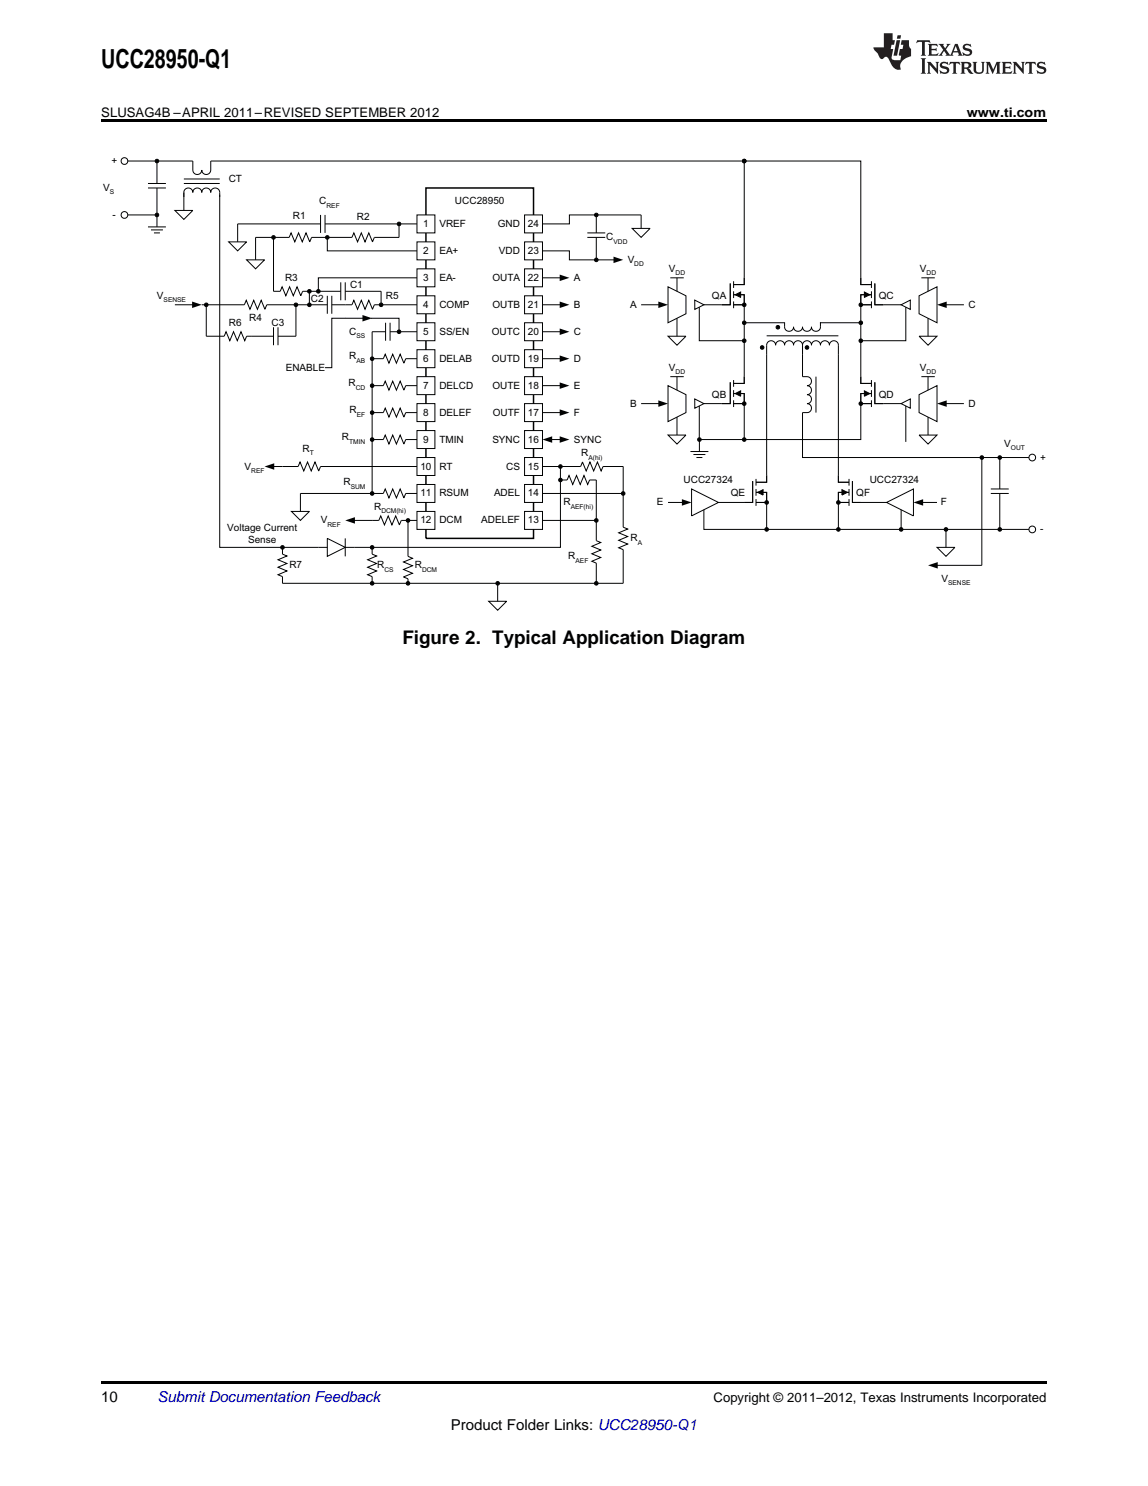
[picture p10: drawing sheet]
<svg xmlns="http://www.w3.org/2000/svg" width="216mm" height="279mm" viewBox="0 0 216 279" stroke-linecap="round" stroke-linejoin="round" font-family="sans-serif">
<path d="M80.1 35.3h20.2v65.9h-20.2z" fill="none" stroke="#010202" stroke-width=".28"/>
<path d="M78.4 40.4h3.4v3.4h-3.4z" fill-rule="evenodd" fill="#fff"/>
<path d="M78.4 40.4h3.4v3.4h-3.4z" fill="none" stroke="#010202" stroke-width=".19"/>
<path d="M78.4 45.5h3.4v3.4h-3.4z" fill-rule="evenodd" fill="#fff"/>
<path d="M78.4 45.5h3.4v3.4h-3.4z" fill="none" stroke="#010202" stroke-width=".19"/>
<path d="M78.4 50.5h3.4v3.4h-3.4z" fill-rule="evenodd" fill="#fff"/>
<path d="M78.4 50.5h3.4v3.4h-3.4z" fill="none" stroke="#010202" stroke-width=".19"/>
<path d="M78.4 55.6h3.4v3.4h-3.4z" fill-rule="evenodd" fill="#fff"/>
<path d="M78.4 55.6h3.4v3.4h-3.4z" fill="none" stroke="#010202" stroke-width=".19"/>
<path d="M78.4 60.7h3.4v3.4h-3.4z" fill-rule="evenodd" fill="#fff"/>
<path d="M78.4 60.7h3.4v3.4h-3.4z" fill="none" stroke="#010202" stroke-width=".19"/>
<path d="M78.4 65.8h3.4v3.3h-3.4z" fill-rule="evenodd" fill="#fff"/>
<path d="M78.4 65.8h3.4v3.3h-3.4z" fill="none" stroke="#010202" stroke-width=".19"/>
<path d="M78.4 70.8h3.4v3.4h-3.4z" fill-rule="evenodd" fill="#fff"/>
<path d="M78.4 70.8h3.4v3.4h-3.4z" fill="none" stroke="#010202" stroke-width=".19"/>
<path d="M78.4 75.9h3.4v3.4h-3.4z" fill-rule="evenodd" fill="#fff"/>
<path d="M78.4 75.9h3.4v3.4h-3.4z" fill="none" stroke="#010202" stroke-width=".19"/>
<path d="M78.4 81h3.4v3.3h-3.4z" fill-rule="evenodd" fill="#fff"/>
<path d="M78.4 81h3.4v3.3h-3.4z" fill="none" stroke="#010202" stroke-width=".19"/>
<path d="M78.4 86h3.4v3.4h-3.4z" fill-rule="evenodd" fill="#fff"/>
<path d="M78.4 86h3.4v3.4h-3.4z" fill="none" stroke="#010202" stroke-width=".19"/>
<path d="M78.4 91.1h3.4v3.4h-3.4z" fill-rule="evenodd" fill="#fff"/>
<path d="M78.4 91.1h3.4v3.4h-3.4z" fill="none" stroke="#010202" stroke-width=".19"/>
<path d="M78.4 96.2h3.4v3.3h-3.4z" fill-rule="evenodd" fill="#fff"/>
<path d="M70 67.4h2.1l.3-.8 .7 1.7 .8-1.7 .7 1.7 .7-1.7 .7 1.7 .3-.9h2.1M70 72.5h2.1l.3-.8 .7 1.7 .8-1.7 .7 1.7 .7-1.7 .7 1.7 .3-.9h2.1M78.4 96.2h3.4v3.3h-3.4z" fill="none" stroke="#010202" stroke-width=".19"/>
<path d="M98.7 40.4h3.3v3.4h-3.3z" fill-rule="evenodd" fill="#fff"/>
<path d="M98.7 40.4h3.3v3.4h-3.3z" fill="none" stroke="#010202" stroke-width=".19"/>
<path d="M98.7 45.5h3.3v3.4h-3.3z" fill-rule="evenodd" fill="#fff"/>
<path d="M98.7 45.5h3.3v3.4h-3.3z" fill="none" stroke="#010202" stroke-width=".19"/>
<path d="M98.7 50.5h3.3v3.4h-3.3z" fill-rule="evenodd" fill="#fff"/>
<path d="M98.7 50.5h3.3v3.4h-3.3z" fill="none" stroke="#010202" stroke-width=".19"/>
<path d="M98.7 55.6h3.3v3.4h-3.3z" fill-rule="evenodd" fill="#fff"/>
<path d="M98.7 55.6h3.3v3.4h-3.3z" fill="none" stroke="#010202" stroke-width=".19"/>
<path d="M98.7 60.7h3.3v3.4h-3.3z" fill-rule="evenodd" fill="#fff"/>
<path d="M98.7 60.7h3.3v3.4h-3.3z" fill="none" stroke="#010202" stroke-width=".19"/>
<path d="M98.7 65.8h3.3v3.3h-3.3z" fill-rule="evenodd" fill="#fff"/>
<path d="M98.7 65.8h3.3v3.3h-3.3z" fill="none" stroke="#010202" stroke-width=".19"/>
<path d="M98.7 70.8h3.3v3.4h-3.3z" fill-rule="evenodd" fill="#fff"/>
<path d="M98.7 70.8h3.3v3.4h-3.3z" fill="none" stroke="#010202" stroke-width=".19"/>
<path d="M98.7 75.9h3.3v3.4h-3.3z" fill-rule="evenodd" fill="#fff"/>
<path d="M98.7 75.9h3.3v3.4h-3.3z" fill="none" stroke="#010202" stroke-width=".19"/>
<path d="M98.7 81h3.3v3.3h-3.3z" fill-rule="evenodd" fill="#fff"/>
<path d="M98.7 81h3.3v3.3h-3.3z" fill="none" stroke="#010202" stroke-width=".19"/>
<path d="M98.7 86h3.3v3.4h-3.3z" fill-rule="evenodd" fill="#fff"/>
<path d="M98.7 86h3.3v3.4h-3.3z" fill="none" stroke="#010202" stroke-width=".19"/>
<path d="M98.7 91.1h3.3v3.4h-3.3z" fill-rule="evenodd" fill="#fff"/>
<path d="M98.7 91.1h3.3v3.4h-3.3z" fill="none" stroke="#010202" stroke-width=".19"/>
<path d="M98.7 96.2h3.3v3.3h-3.3z" fill-rule="evenodd" fill="#fff"/>
<path d="M70 77.6h2.1l.3-.9 .7 1.7 .8-1.7 .7 1.7 .7-1.7 .7 1.7 .3-.8h2.1M53.1 87.7h3l.3-.8 .7 1.7 .7-1.7 .7 1.7 .7-1.7 .7 1.7 .4-.9h18.1M70 82.6h2.1l.3-.8 .7 1.7 .8-1.7 .7 1.7 .7-1.7 .7 1.7 .3-.9h2.1M70 92.8h2.1l.3-.9 .7 1.7 .8-1.7 .7 1.7 .7-1.7 .7 1.7 .3-.8h2.1M70 97.8h1.2l.4-.8 .7 1.7 .7-1.7 .7 1.7 .7-1.7 .7 1.7 .4-.9h1.2M98.7 96.2h3.3v3.3h-3.3z" fill="none" stroke="#010202" stroke-width=".19"/>
<circle cx="76.7" cy="97.8" r=".34" fill="#010202"/>
<g fill="none" stroke="#010202" stroke-width=".19">
<path d="M66.6 97.8h3.4M76.7 97.8h1.7"/>
<circle cx="76.7" cy="97.8" r=".34"/>
</g>
<path d="M64.9 97.8l1.8-.6v1.3z" fill="#010202"/>
<path d="M76.7 97.8v6.8l.9 .4-1.7 .7 1.7 .7-1.7 .7 1.7 .7-1.7 .7 .8 .3v.9" fill="none" stroke="#010202" stroke-width=".19"/>
<circle cx="76.7" cy="109.7" r=".34" fill="#010202"/>
<circle cx="76.7" cy="109.7" r=".34" fill="none" stroke="#010202" stroke-width=".19"/>
<circle cx="70" cy="102.9" r=".34" fill="#010202"/>
<g fill="none" stroke="#010202" stroke-width=".19">
<path d="M59.9 102.9h6.7"/>
<circle cx="70" cy="102.9" r=".34"/>
</g>
<path d="M61.6 101.2l3.3 1.7-3.3 1.7z" fill="#fff"/>
<path d="M61.6 101.2l3.3 1.7-3.3 1.7zM64.9 101.2v3.4" fill="none" stroke="#010202" stroke-width=".19"/>
<circle cx="53.1" cy="102.9" r=".34" fill="#010202"/>
<g fill="none" stroke="#010202" stroke-width=".19">
<path d="M53.1 102.9v1.3l.9 .3-1.7 .7 1.7 .7-1.7 .8 1.7 .7-1.7 .7 .8 .3v1.3M70 102.9v1.3l.8 .3-1.7 .7 1.7 .7-1.7 .8 1.7 .7-1.7 .7 .9 .3v1.3"/>
<circle cx="53.1" cy="102.9" r=".34"/>
</g>
<circle cx="70" cy="109.7" r=".34" fill="#010202"/>
<g fill="none" stroke="#010202" stroke-width=".19">
<path d="M53.1 109.7h23.6"/>
<circle cx="70" cy="109.7" r=".34"/>
</g>
<circle cx="70" cy="67.4" r=".34" fill="#010202"/>
<circle cx="70" cy="67.4" r=".34" fill="none" stroke="#010202" stroke-width=".19"/>
<circle cx="70" cy="72.5" r=".34" fill="#010202"/>
<circle cx="70" cy="72.5" r=".34" fill="none" stroke="#010202" stroke-width=".19"/>
<circle cx="70" cy="77.6" r=".34" fill="#010202"/>
<circle cx="70" cy="77.6" r=".34" fill="none" stroke="#010202" stroke-width=".19"/>
<circle cx="70" cy="82.6" r=".34" fill="#010202"/>
<circle cx="70" cy="82.6" r=".34" fill="none" stroke="#010202" stroke-width=".19"/>
<circle cx="70" cy="92.8" r=".34" fill="#010202"/>
<g fill="none" stroke="#010202" stroke-width=".19">
<path d="M70 67.4v25.4"/>
<circle cx="70" cy="92.8" r=".34"/>
</g>
<circle cx="105.4" cy="87.7" r=".34" fill="#010202"/>
<circle cx="105.4" cy="87.7" r=".34" fill="none" stroke="#010202" stroke-width=".19"/>
<circle cx="105.4" cy="90.2" r=".34" fill="#010202"/>
<g fill="none" stroke="#010202" stroke-width=".19">
<path d="M105.4 90.2v12.7h-35.4M105.4 90.2h1.3l.3-.8 .7 1.7 .7-1.7 .7 1.7 .7-1.7 .7 1.7 .4-.9h1.2M117.2 87.7h-3.8l-.3 .9-.7-1.7-.8 1.7-.6-1.7-.8 1.7-.7-1.7-.3 .8h-3.8v2.5"/>
<circle cx="105.4" cy="90.2" r=".34"/>
</g>
<circle cx="117.2" cy="92.8" r=".34" fill="#010202"/>
<circle cx="117.2" cy="92.8" r=".34" fill="none" stroke="#010202" stroke-width=".19"/>
<circle cx="112.1" cy="97.8" r=".34" fill="#010202"/>
<g fill="none" stroke="#010202" stroke-width=".19">
<path d="M102 77.6h3.4M102 92.8h15.2M102 97.8h10.1M102 87.7h3.4M112.1 90.2v11.5l.9 .3-1.7 .7 1.7 .7-1.7 .7 1.7 .7-1.7 .7 .8 .4v3.8M117.2 87.7v11.4l.8 .4-1.6 .7 1.6 .7-1.6 .7 1.6 .7-1.6 .7 .8 .3v6.4"/>
<circle cx="112.1" cy="97.8" r=".34"/>
</g>
<path d="M105.3 77l1.8 .6-1.8 .6z" fill="#010202"/>
<path d="M102 72.5h3.4" fill="none" stroke="#010202" stroke-width=".19"/>
<path d="M105.3 71.9l1.8 .6-1.8 .6z" fill="#010202"/>
<path d="M102 67.4h3.4" fill="none" stroke="#010202" stroke-width=".19"/>
<path d="M105.3 66.8l1.8 .6-1.8 .6z" fill="#010202"/>
<path d="M102 62.4h3.4" fill="none" stroke="#010202" stroke-width=".19"/>
<path d="M105.3 61.8l1.8 .6-1.8 .6z" fill="#010202"/>
<path d="M102 57.3h3.4" fill="none" stroke="#010202" stroke-width=".19"/>
<path d="M105.3 56.7l1.8 .6-1.8 .6z" fill="#010202"/>
<path d="M102 52.2h3.4" fill="none" stroke="#010202" stroke-width=".19"/>
<path d="M105.3 51.6l1.8 .6-1.8 .6z" fill="#010202"/>
<path d="M110.5 44.6h3.3M110.5 43.8h3.3M112.1 40.4v3.4M112.1 44.6v4.3" fill="none" stroke="#010202" stroke-width=".19"/>
<circle cx="112.1" cy="40.4" r=".34" fill="#010202"/>
<circle cx="112.1" cy="40.4" r=".34" fill="none" stroke="#010202" stroke-width=".19"/>
<circle cx="112.1" cy="48.9" r=".34" fill="#010202"/>
<g fill="none" stroke="#010202" stroke-width=".19">
<path d="M102 47.2h5.1v1.7h8.4M112.1 40.4h-5v1.7h-5.1"/>
<circle cx="112.1" cy="48.9" r=".34"/>
</g>
<path d="M115.4 48.3l1.8 .6-1.8 .6z" fill="#010202"/>
<path d="M118.9 42.9h3.4l-1.7 1.7z" fill="#fff"/>
<path d="M112.1 40.4h8.5v2.5M118.9 42.9h3.4l-1.7 1.7zM103.7 82.6h1.7" fill="none" stroke="#010202" stroke-width=".19"/>
<g fill="#010202">
<path d="M102 82.6l1.8-.6v1.3z"/>
<path d="M105.3 82l1.8 .6-1.8 .7z"/>
</g>
<path d="M54.8 96.2h3.4l-1.7 1.6z" fill="#fff"/>
<path d="M54.8 96.2h3.4l-1.7 1.6zM70 92.8h-13.5v3.4" fill="none" stroke="#010202" stroke-width=".19"/>
<circle cx="75" cy="62.4" r=".34" fill="#010202"/>
<g fill="none" stroke="#010202" stroke-width=".19">
<path d="M70 62.4h2.5M72.5 60.7v3.4M73.4 60.7v3.4M73.4 62.4h1.6"/>
<circle cx="75" cy="62.4" r=".34"/>
</g>
<circle cx="71.7" cy="57.3" r=".34" fill="#010202"/>
<g fill="none" stroke="#010202" stroke-width=".19">
<path d="M64.9 59.8h3.4"/>
<circle cx="71.7" cy="57.3" r=".34"/>
</g>
<path d="M68.2 59.2l1.8 .6-1.8 .6z" fill="#010202"/>
<path d="M58.2 57.3h3.4M61.6 55.6v3.4M62.4 57.3h3.8l.3-.8 .7 1.6 .8-1.6 .6 1.6 .8-1.6 .7 1.6 .3-.8h8M62.4 55.6v3.4M69.8 59.8h5.2v2.6h3.4M70 62.4v5" fill="none" stroke="#010202" stroke-width=".19"/>
<circle cx="58.2" cy="57.3" r=".34" fill="#010202"/>
<circle cx="58.2" cy="57.3" r=".34" fill="none" stroke="#010202" stroke-width=".19"/>
<circle cx="58.2" cy="54.8" r=".34" fill="#010202"/>
<circle cx="58.2" cy="54.8" r=".34" fill="none" stroke="#010202" stroke-width=".19"/>
<circle cx="59.9" cy="54.8" r=".34" fill="#010202"/>
<g fill="none" stroke="#010202" stroke-width=".19">
<path d="M51.4 54.8h1.3l.4-.9 .7 1.7 .7-1.7 .7 1.7 .7-1.7 .7 1.7 .3-.8h7.2M58.2 54.8v2.5h-8l-.4 .8-.7-1.6-.7 1.6-.7-1.6-.7 1.6-.7-1.6-.3 .8h-8.1M64.1 53.1v3.4M64.9 53.1v3.4M64.9 54.8h6.8v2.5M78.4 52.2h-18.5v2.6"/>
<circle cx="59.9" cy="54.8" r=".34"/>
</g>
<circle cx="75" cy="42.1" r=".34" fill="#010202"/>
<g fill="none" stroke="#010202" stroke-width=".19">
<path d="M44.7 42.1h15.6M60.3 40.4v3.4M61.1 42.1h14l-.1 .1h.1l-.1 .1 .1 .1h-.1v2.2h-4.6l-.3 .9-.7-1.7-.8 1.7-.6-1.7-.8 1.7-.7-1.7-.3 .8h-4.6M61.1 40.4v3.4"/>
<circle cx="75" cy="42.1" r=".34"/>
</g>
<circle cx="61.6" cy="44.6" r=".34" fill="#010202"/>
<g fill="none" stroke="#010202" stroke-width=".19">
<path d="M51.4 44.6h3l.3-.8 .7 1.7 .7-1.7 .7 1.7 .8-1.7 .7 1.7 .3-.9h3v2.6h16.8"/>
<circle cx="61.6" cy="44.6" r=".34"/>
</g>
<circle cx="51.4" cy="44.6" r=".34" fill="#010202"/>
<g fill="none" stroke="#010202" stroke-width=".19">
<path d="M51.4 44.6v10.2M75 42.1h3.4"/>
<circle cx="51.4" cy="44.6" r=".34"/>
</g>
<path d="M43 45.5h3.4l-1.7 1.7z" fill="#fff"/>
<path d="M32.9 57.3h3.4M43 45.5h3.4l-1.7 1.7zM44.7 42.1v3.4M48.1 44.6h3.3" fill="none" stroke="#010202" stroke-width=".19"/>
<g fill="#010202">
<path d="M36.1 56.7l1.8 .6-1.8 .6z"/>
<circle cx="93.6" cy="109.7" r=".34"/>
</g>
<circle cx="93.6" cy="109.7" r=".34" fill="none" stroke="#010202" stroke-width=".19"/>
<circle cx="112.1" cy="109.7" r=".34" fill="#010202"/>
<g fill="none" stroke="#010202" stroke-width=".19">
<path d="M76.7 109.7h40.5"/>
<circle cx="112.1" cy="109.7" r=".34"/>
</g>
<path d="M91.9 113.1h3.4l-1.7 1.6z" fill="#fff"/>
<path d="M34.6 37a1.67 1.67 0 0 1 .1-1.3 .85 .85 0 0 1 1-.3 .85 .85 0 0 1 .6 .8 .84 .84 0 0 1 .8-.9 .84 .84 0 0 1 .8 .9 .84 .84 0 0 1 .9-.9 .84 .84 0 0 1 .8 .9 .84 .84 0 0 1 .9-.9 .84 .84 0 0 1 .8 .9v.8M34.6 33.7h6.7M34.6 34.5h6.7M36.3 30.3v1.7a.84 .84 0 0 0 .8 .8 .84 .84 0 0 0 .8-.8 .84 .84 0 0 0 .9 .8 .84 .84 0 0 0 .8-.8v-1.7M91.9 113.1h3.4l-1.7 1.6zM93.6 109.7v3.4" fill="none" stroke="#010202" stroke-width=".19"/>
<circle cx="29.5" cy="30.3" r=".34" fill="#010202"/>
<g fill="none" stroke="#010202" stroke-width=".19">
<path d="M27.8 35.3h3.4M27.8 34.5h3.4M29.5 30.3v4.2M29.5 35.3v7.4M27.8 42.7h3.4M28.4 43.2h2.2M29 43.8h1.1"/>
<circle cx="29.5" cy="30.3" r=".34"/>
</g>
<circle cx="29.5" cy="40.4" r=".34" fill="#010202"/>
<circle cx="29.5" cy="40.4" r=".34" fill="none" stroke="#010202" stroke-width=".19"/>
<circle cx="23.4" cy="40.4" r=".63" fill="#fff"/>
<g fill="none" stroke="#010202" stroke-width=".19">
<path d="M24 40.4h5.5"/>
<circle cx="23.4" cy="40.4" r=".63"/>
</g>
<circle cx="23.4" cy="30.3" r=".63" fill="#fff"/>
<g fill="none" stroke="#010202" stroke-width=".19">
<path d="M24 30.3h12.3"/>
<circle cx="23.4" cy="30.3" r=".63"/>
</g>
<path d="M32.9 39.6h3.4l-1.7 1.7z" fill="#fff"/>
<path d="M32.9 39.6h3.4l-1.7 1.7zM34.6 36.2v3.4M41.3 36.6v66.3h11.8" fill="none" stroke="#010202" stroke-width=".19"/>
<circle cx="140" cy="30.3" r=".34" fill="#010202"/>
<g fill="none" stroke="#010202" stroke-width=".19">
<path d="M39.6 30.3h100.4v21.9"/>
<circle cx="140" cy="30.3" r=".34"/>
</g>
<circle cx="140" cy="30.3" r=".34" fill="#010202"/>
<circle cx="140" cy="30.3" r=".34" fill="none" stroke="#010202" stroke-width=".19"/>
<path d="M125.6 53.9l3.4 1.7v3.4l-3.4 1.7z" fill-rule="evenodd" fill="#fff"/>
<path d="M125.6 53.9l3.4 1.7v3.4l-3.4 1.7z" fill="none" stroke="#010202" stroke-width=".19"/>
<path d="M130.7 56.4l1.7 .9-1.7 .9z" fill="#fff"/>
<path d="M120.6 57.3h3.4M130.7 56.4l1.7 .9-1.7 .9z" fill="none" stroke="#010202" stroke-width=".19"/>
<path d="M123.8 56.7l1.8 .6-1.8 .6z" fill="#010202"/>
<path d="M126.1 52.2h2.5M127.3 52.2v2.6" fill="none" stroke="#010202" stroke-width=".19"/>
<path d="M125.6 63.2h3.4l-1.7 1.7z" fill="#fff"/>
<path d="M127.3 59.8v3.4M125.6 63.2h3.4l-1.7 1.7z" fill="none" stroke="#010202" stroke-width=".19"/>
<path d="M138.3 55.4l1-.5v1z" fill="#010202"/>
<path d="M137.3 53.3v4h-1.5M138 55.4h2v1.9h-2M138 52.9v1.2M138 54.8v1.2M138 56.7v1.2M138.3 55.4l1-.5v1zM140 52.2v1.3h-2" fill="none" stroke="#010202" stroke-width=".19"/>
<circle cx="140" cy="57.3" r=".34" fill="#010202"/>
<circle cx="140" cy="57.3" r=".34" fill="none" stroke="#010202" stroke-width=".19"/>
<circle cx="140" cy="60.7" r=".34" fill="#010202"/>
<circle cx="140" cy="60.7" r=".34" fill="none" stroke="#010202" stroke-width=".19"/>
<circle cx="140" cy="64.1" r=".34" fill="#010202"/>
<g fill="none" stroke="#010202" stroke-width=".19">
<path d="M132.4 57.3h3.4M140 57.3v6.8h-8.5v-6.4"/>
<circle cx="140" cy="64.1" r=".34"/>
</g>
<path d="M125.6 72.5l3.4 1.7v3.4l-3.4 1.7z" fill-rule="evenodd" fill="#fff"/>
<path d="M125.6 72.5l3.4 1.7v3.4l-3.4 1.7z" fill="none" stroke="#010202" stroke-width=".19"/>
<path d="M130.7 75l1.7 .9-1.7 .9z" fill="#fff"/>
<path d="M120.6 75.9h3.4M130.7 75l1.7 .9-1.7 .9z" fill="none" stroke="#010202" stroke-width=".19"/>
<path d="M123.8 75.3l1.8 .6-1.8 .6z" fill="#010202"/>
<path d="M126.1 70.8h2.5M127.3 70.8v2.6" fill="none" stroke="#010202" stroke-width=".19"/>
<path d="M125.6 81.8h3.4l-1.7 1.7z" fill="#fff"/>
<path d="M127.3 78.4v3.4M125.6 81.8h3.4l-1.7 1.7z" fill="none" stroke="#010202" stroke-width=".19"/>
<path d="M138.3 74l1-.5v1z" fill="#010202"/>
<path d="M137.3 71.9v4h-1.5M138 74h2v1.9h-2M138 71.5v1.2M138 73.4v1.2M138 75.3v1.2M138.3 74l1-.5v1zM140 70.8v1.3h-2" fill="none" stroke="#010202" stroke-width=".19"/>
<circle cx="140" cy="75.9" r=".34" fill="#010202"/>
<circle cx="140" cy="75.9" r=".34" fill="none" stroke="#010202" stroke-width=".19"/>
<circle cx="140" cy="82.6" r=".34" fill="#010202"/>
<g fill="none" stroke="#010202" stroke-width=".19">
<path d="M132.4 75.9h3.4M140 75.9v6.7h-8.5v-6.3"/>
<circle cx="140" cy="82.6" r=".34"/>
</g>
<circle cx="131.5" cy="82.6" r=".34" fill="#010202"/>
<g fill="none" stroke="#010202" stroke-width=".19">
<path d="M140 64.1v6.7M129.8 84.9h3.4M130.4 85.5h2.3M131 86h1.1M131.5 82.6v2.3"/>
<circle cx="131.5" cy="82.6" r=".34"/>
</g>
<path d="M172.8 55.6l3.4-1.7v6.8l-3.4-1.7z" fill-rule="evenodd" fill="#fff"/>
<path d="M172.8 55.6l3.4-1.7v6.8l-3.4-1.7z" fill="none" stroke="#010202" stroke-width=".19"/>
<path d="M169.5 57.3l1.7-.9v1.8z" fill="#fff"/>
<path d="M169.5 57.3l1.7-.9v1.8zM177.9 57.3h3.4" fill="none" stroke="#010202" stroke-width=".19"/>
<path d="M176.2 57.3l1.8-.6v1.2z" fill="#010202"/>
<path d="M173.3 52.2h2.5M174.5 52.2v2.6" fill="none" stroke="#010202" stroke-width=".19"/>
<path d="M172.8 63.2h3.4l-1.7 1.7z" fill="#fff"/>
<path d="M174.5 59.8v3.4M172.8 63.2h3.4l-1.7 1.7z" fill="none" stroke="#010202" stroke-width=".19"/>
<path d="M162.6 54.9l1 .5-1 .5z" fill="#010202"/>
<path d="M161.9 52.2v1.3h2M162.6 54.9l1 .5-1 .5zM163.9 55.4h-2v1.9h2M163.9 52.9v1.2M163.9 54.8v1.2M163.9 56.7v1.2M164.5 53.3v4h1.6" fill="none" stroke="#010202" stroke-width=".19"/>
<circle cx="161.9" cy="57.3" r=".34" fill="#010202"/>
<circle cx="161.9" cy="57.3" r=".34" fill="none" stroke="#010202" stroke-width=".19"/>
<circle cx="161.9" cy="60.7" r=".34" fill="#010202"/>
<circle cx="161.9" cy="60.7" r=".34" fill="none" stroke="#010202" stroke-width=".19"/>
<circle cx="161.9" cy="64.1" r=".34" fill="#010202"/>
<g fill="none" stroke="#010202" stroke-width=".19">
<path d="M161.9 57.3v6.8h8.5v-6.4"/>
<circle cx="161.9" cy="64.1" r=".34"/>
</g>
<path d="M172.8 74.2l3.4-1.7v6.8l-3.4-1.7z" fill-rule="evenodd" fill="#fff"/>
<path d="M172.8 74.2l3.4-1.7v6.8l-3.4-1.7z" fill="none" stroke="#010202" stroke-width=".19"/>
<path d="M169.5 75.9l1.7-.9v1.8z" fill="#fff"/>
<path d="M169.5 75.9l1.7-.9v1.8zM177.9 75.9h3.4" fill="none" stroke="#010202" stroke-width=".19"/>
<path d="M176.2 75.9l1.8-.6v1.2z" fill="#010202"/>
<path d="M173.3 70.8h2.5M174.5 70.8v2.6" fill="none" stroke="#010202" stroke-width=".19"/>
<path d="M172.8 81.8h3.4l-1.7 1.7z" fill="#fff"/>
<path d="M174.5 78.4v3.4M172.8 81.8h3.4l-1.7 1.7z" fill="none" stroke="#010202" stroke-width=".19"/>
<path d="M162.6 73.5l1 .5-1 .5z" fill="#010202"/>
<path d="M161.9 70.8v1.3h2M162.6 73.5l1 .5-1 .5zM163.9 74h-2v1.9h2M163.9 71.5v1.2M163.9 73.4v1.2M163.9 75.3v1.2M164.5 71.9v4h1.6" fill="none" stroke="#010202" stroke-width=".19"/>
<circle cx="161.9" cy="75.9" r=".34" fill="#010202"/>
<g fill="none" stroke="#010202" stroke-width=".19">
<path d="M166.1 57.3h3.4M144.2 63.1h13.5M147.6 60.6a1.68 1.68 0 0 0 .1 1.4 .85 .85 0 0 0 1 .2 .85 .85 0 0 0 .5-.8 .84 .84 0 0 0 .9 .9 .84 .84 0 0 0 .8-.9 .84 .84 0 0 0 .9 .9 .84 .84 0 0 0 .8-.9 .84 .84 0 0 0 .9 .9 .84 .84 0 0 0 .8-.9v-.8M150.9 64.9a.84 .84 0 0 0-.8-.8 .84 .84 0 0 0-.9 .8 .84 .84 0 0 0-.8-.8 .84 .84 0 0 0-.8 .8 .84 .84 0 0 0-.9-.8 .84 .84 0 0 0-.8 .8 .84 .84 0 0 0-.9-.8 .84 .84 0 0 0-.8 .8v1.7M150.9 64.9a.84 .84 0 0 1 .9-.8 .84 .84 0 0 1 .8 .8 .84 .84 0 0 1 .9-.8 .84 .84 0 0 1 .8 .8 .84 .84 0 0 1 .8-.8 .84 .84 0 0 1 .9 .8 .84 .84 0 0 1 .8-.8 .84 .84 0 0 1 .9 .8v1.7M150.9 70.8a1.71 1.71 0 0 1 1.4 .2 .85 .85 0 0 1 .3 .9 .85 .85 0 0 1-.8 .6 .84 .84 0 0 1 .8 .9 .84 .84 0 0 1-.8 .8 .84 .84 0 0 1 .8 .8 .84 .84 0 0 1-.8 .9 .84 .84 0 0 1 .8 .8 .84 .84 0 0 1-.8 .9h-.9M150.9 64.9v1.7M153.5 70.8v6.8M161.9 75.9v6.7h-21.9M161.9 64.1v6.7M166.1 75.9h3.4M170.4 76.3v6.8"/>
<circle cx="161.9" cy="75.9" r=".34"/>
</g>
<circle cx="146.3" cy="61.5" r=".34" fill="#010202"/>
<circle cx="146.3" cy="61.5" r=".34" fill="none" stroke="#010202" stroke-width=".19"/>
<circle cx="143.3" cy="65.3" r=".34" fill="#010202"/>
<circle cx="143.3" cy="65.3" r=".34" fill="none" stroke="#010202" stroke-width=".19"/>
<circle cx="151.8" cy="65.3" r=".34" fill="#010202"/>
<g fill="none" stroke="#010202" stroke-width=".19">
<path d="M140 30.3h21.9v21.9M140 60.7h7.6M150.9 66.6v4.2M154.3 60.6l7.6 .1M130.1 91.9l5 2.6-5 2.5z"/>
<circle cx="151.8" cy="65.3" r=".34"/>
</g>
<path d="M142.5 92.6l1-.5v1z" fill="#010202"/>
<path d="M141.6 90.5v4h-1.6M142.2 92.6h2v1.9h-2M142.2 90v1.3M142.2 91.9v1.3M142.2 93.8v1.3M142.5 92.6l1-.5v1zM144.2 89.4v1.3h-2" fill="none" stroke="#010202" stroke-width=".19"/>
<circle cx="144.2" cy="94.5" r=".34" fill="#010202"/>
<g fill="none" stroke="#010202" stroke-width=".19">
<path d="M135.1 94.5h4.9"/>
<circle cx="144.2" cy="94.5" r=".34"/>
</g>
<circle cx="144.2" cy="99.5" r=".34" fill="#010202"/>
<g fill="none" stroke="#010202" stroke-width=".19">
<path d="M144.2 94.5v5h-11.8v-3.7M166.7 94.5l5.1-2.6v5.1z"/>
<circle cx="144.2" cy="99.5" r=".34"/>
</g>
<path d="M158.3 92.1l1.1 .5-1.1 .5z" fill="#010202"/>
<path d="M157.7 89.4v1.3h2M158.3 92.1l1.1 .5-1.1 .5zM159.7 92.6h-2v1.9h2M159.7 90v1.3M159.7 91.9v1.3M159.7 93.8v1.3M160.3 90.5v4h1.6" fill="none" stroke="#010202" stroke-width=".19"/>
<circle cx="157.7" cy="94.5" r=".34" fill="#010202"/>
<g fill="none" stroke="#010202" stroke-width=".19">
<path d="M161.9 94.5h4.8"/>
<circle cx="157.7" cy="94.5" r=".34"/>
</g>
<circle cx="157.7" cy="99.5" r=".34" fill="#010202"/>
<g fill="none" stroke="#010202" stroke-width=".19">
<path d="M157.7 94.5v5h11.8"/>
<circle cx="157.7" cy="99.5" r=".34"/>
</g>
<circle cx="169.5" cy="99.5" r=".34" fill="#010202"/>
<g fill="none" stroke="#010202" stroke-width=".19">
<path d="M125.6 94.5h2.8M169.5 95.8v3.7"/>
<circle cx="169.5" cy="99.5" r=".34"/>
</g>
<path d="M128.2 93.9l1.9 .6-1.9 .6z" fill="#010202"/>
<path d="M173.5 94.5h2.7" fill="none" stroke="#010202" stroke-width=".19"/>
<g fill="#010202">
<path d="M171.8 94.5l1.8-.6v1.2z"/>
<circle cx="177.9" cy="99.5" r=".34"/>
</g>
<circle cx="177.9" cy="99.5" r=".34" fill="none" stroke="#010202" stroke-width=".19"/>
<path d="M176.2 102.9h3.4l-1.7 1.7z" fill="#fff"/>
<path d="M177.9 99.5v3.4M176.2 102.9h3.4l-1.7 1.7z" fill="none" stroke="#010202" stroke-width=".19"/>
<circle cx="184.7" cy="86" r=".34" fill="#010202"/>
<circle cx="184.7" cy="86" r=".34" fill="none" stroke="#010202" stroke-width=".19"/>
<circle cx="188" cy="86" r=".34" fill="#010202"/>
<circle cx="188" cy="86" r=".34" fill="none" stroke="#010202" stroke-width=".19"/>
<circle cx="188" cy="99.5" r=".34" fill="#010202"/>
<g fill="none" stroke="#010202" stroke-width=".19">
<path d="M186.3 92.8h3.4M186.3 91.9h3.4M188 86v5.9M188 92.8v6.7"/>
<circle cx="188" cy="99.5" r=".34"/>
</g>
<circle cx="194.1" cy="86" r=".63" fill="#fff"/>
<g fill="none" stroke="#010202" stroke-width=".19">
<path d="M188 86h5.5"/>
<circle cx="194.1" cy="86" r=".63"/>
</g>
<circle cx="194.1" cy="99.5" r=".63" fill="#fff"/>
<g fill="none" stroke="#010202" stroke-width=".19">
<path d="M188 99.5h5.5M176.2 106.3h8.5"/>
<circle cx="194.1" cy="99.5" r=".63"/>
</g>
<path d="M174.5 106.3l1.9-.6v1.2z" fill="#010202"/>
<path d="M144.2 66.6v22.8M150.9 77.6v8.4h33.8M157.7 66.6v22.8M144.2 99.5h13.5M169.5 99.5h18.5M184.7 86h3.3M184.7 86v20.3" fill="none" stroke="#010202" stroke-width=".19"/>
<path d="M46.4 48.9h3.4l-1.7 1.6z" fill="#fff"/>
<path d="M46.4 48.9h3.4l-1.7 1.6zM48.1 44.6v4.3" fill="none" stroke="#010202" stroke-width=".19"/>
<circle cx="55.7" cy="57.3" r=".34" fill="#010202"/>
<circle cx="55.7" cy="57.3" r=".34" fill="none" stroke="#010202" stroke-width=".19"/>
<circle cx="38.8" cy="57.3" r=".34" fill="#010202"/>
<g fill="none" stroke="#010202" stroke-width=".19">
<path d="M38.8 57.3v5.9h3.4l.3-.8 .7 1.7 .7-1.7 .7 1.7 .7-1.7 .7 1.7 .4-.9h5M55.7 57.3v5.9h-3.4M65 59.8h-2.6v9.3h-1.3M51.4 61.5v3.4M52.3 61.5v3.4M51.4 87.7h1.7M53.1 102.9h6.8M66.6 102.9h3.4"/>
<circle cx="38.8" cy="57.3" r=".34"/>
</g>
<path d="M49.8 87.7l1.8-.6v1.2z" fill="#010202"/>
<g fill="#231f20">
<path d="M172.5 7.6l-.1 .5a.77 .77 0 0 1 1-.1v2.1l-.2 .4h.9l-.2-.4v-2.1l.1-.1h.5l.5 .2-.2-.5zM174.5 8.3l.2 .3v1.5l-.2 .4h1.8l.2-.6a1.12 1.12 0 0 1-1.3 .3v-.8h.6l.3 .2v-.6l-.3 .2h-.6v-.5l.2-.2a.96 .96 0 0 1 1 .3l-.2-.5zM176.5 8.3l.9 1.1-.9 1.1h.8l-.2-.2 .4-.7 .5 .7-.2 .2h1.5l-.2-.2 .2-.4h.9l.1 .4-.2 .2h1l-.3-.3-.7-1.9h-.5l-.9 2-.8-1 .9-1h-.8l.1 .1v.2l-.4 .5-.3-.6 .1-.2zM179.7 8.6l.4 1h-.7zM181.3 8.4a.63 .63 0 0 0-.2 .7 .63 .63 0 0 0 .6 .4l.6 .2 .1 .2a.75 .75 0 0 1-.7 .4 .75 .75 0 0 1-.6-.5l.1 .7 .2-.1a.89 .89 0 0 0 1 0 .89 .89 0 0 0 .4-.9 1.4 1.4 0 0 0-1.2-.5l-.1-.4a1.04 1.04 0 0 1 1.2 .2l-.2-.5-.2 .1-.4-.2zM173.2 10.9l.2 .4v2.2l-.2 .4h1l-.3-.4v-2.2l.3-.4zM174.3 11.6l.3 .4v1.5l-.3 .4h.8l-.2-.4v-1.3l1.5 1.7v-1.9l.2-.4h-.7l.2 .4v.9l-1.1-1.3zM177 11.8a.62 .62 0 0 0-.2 .7 .62 .62 0 0 0 .6 .4l.6 .1 .1 .3a.76 .76 0 0 1-.7 .3 .76 .76 0 0 1-.7-.4l.2 .7 .2-.1a.89 .89 0 0 0 .9 0 .89 .89 0 0 0 .5-.9 1.4 1.4 0 0 0-1.2-.5l-.1-.4a1.04 1.04 0 0 1 1.2 .2l-.2-.6-.2 .1-.5-.1zM178.7 11.6l-.2 .6a.61 .61 0 0 1 .8-.3v1.6l-.2 .4h.9l-.2-.4v-1.6a.63 .63 0 0 1 .7 .3l-.1-.6zM180.6 11.6l.3 .4v1.5l-.3 .4h1l-.2-.2-.1-.8 .5 .1 .1 .1a.76 .76 0 0 0 1.2 .7l-1-1a.58 .58 0 0 0 .6-.5 .58 .58 0 0 0-.5-.6zM181.4 11.9h.1a.45 .45 0 0 1 .5 .1 .45 .45 0 0 1 .1 .5l-.1 .1-.7 .1zM182.9 11.6l.2 .2a2.17 2.17 0 0 0 .3 1.9 .99 .99 0 0 0 1.6-.6v-1.1l.2-.4h-.7l.2 .2a1.92 1.92 0 0 1-.2 1.8 .6 .6 0 0 1-.9-.5v-1.1l.2-.4zM185.4 11.6l.2 .4v1.5l-.2 .4h.7l-.2-.4v-1.4l.8 1.8 .8-1.8v1.4l-.2 .4h.9l-.2-.4v-1.5l.2-.4h-.8l-.6 1.5-.6-1.5zM188.4 11.6l.2 .4v1.5l-.2 .4h1.8l.1-.6a1.04 1.04 0 0 1-1.2 .1v-.6h.5l.4 .2v-.6l-.4 .2h-.5v-.6l.2-.1a.96 .96 0 0 1 .9 .3l-.1-.6zM190.5 11.6l.2 .4v1.5l-.2 .4h.7l-.2-.4v-1.3l1.5 1.7v-1.9l.2-.4h-.7l.2 .4v.9l-1.1-1.3zM192.9 11.6l-.1 .6a.61 .61 0 0 1 .7-.3l.1 1.6-.3 .4h1l-.3-.4 .1-1.6a.63 .63 0 0 1 .7 .3l-.1-.6zM195.2 11.8a.62 .62 0 0 0-.2 .7 .62 .62 0 0 0 .6 .4l.6 .1 .1 .3a.76 .76 0 0 1-.7 .3 .76 .76 0 0 1-.6-.4l.1 .7 .2-.1a.89 .89 0 0 0 1 0 .89 .89 0 0 0 .4-.9 1.4 1.4 0 0 0-1.2-.5l-.1-.4a1.04 1.04 0 0 1 1.2 .2l-.1-.6-.2 .1-.5-.1z"/>
<path d="M166.2 6.3v2.6h-1.9v.4l.8 .9a.91 .91 0 0 0 1 .8 .56 .56 0 0 1 .5-.3 .56 .56 0 0 1 .5 .3l.4 .8a1.53 1.53 0 0 0 1.9 1.2 1.54 1.54 0 0 1 1-2.1l.9-.3v-1.4a1.52 1.52 0 0 1-.4-1.6h-1.3l-.2 .8h.5l-.2 .8h-.5l-.1 1v.2l.4 .1-.2 .8a1.93 1.93 0 0 1-1.6-.3l.3-1.8h-.5l.2-.8h.4l.2-.8h-.4v-1.3zM168.6 7.6l-.6 2.9h.7l.6-2.9zM168.8 6.6l-.1 .7h.6l.2-.7z"/>
</g>
<path d="M19 22.5h177.8v.5h-177.8zM19 259.7h177.8v.5h-177.8z" fill="#000"/>
<text font-size="4.9" x="19" y="12.8">UCC28950-Q1</text>
<text font-size="3.5" x="75.7" y="121">Figure 2. Typical Application Diagram</text>
<g font-size="2.8">
<text x="19" y="263.6">10</text>
<text x="84.8" y="269">Product Folder Links: UCC28950-Q1</text>
</g>
<text font-size="2.8" fill="#0000c8" x="29.6" y="263.6">Submit Documentation Feedback</text>
<g font-size="2.5">
<text x="19" y="21.9">SLUSAG4B –APRIL 2011–REVISED SEPTEMBER 2012</text>
<text x="181.8" y="21.9">www.ti.com</text>
<text x="134.2" y="263.6">Copyright © 2011–2012, Texas Instruments Incorporated</text>
</g>
<g font-size="1.9" fill="#010202">
<text x="19.4" y="35.9">V</text>
<text x="21" y="30.8">+</text>
<text x="43" y="34.2">CT</text>
<text x="21.2" y="41">-</text>
<text x="55.1" y="41.2">R1</text>
<text x="60" y="38.4">C</text>
<text x="67.1" y="41.4">R2</text>
<text x="85.6" y="38.4">UCC28950</text>
<text x="79.6" y="42.7">1</text>
<text x="79.6" y="47.7">2</text>
<text x="82.6" y="47.7">EA+</text>
<text x="82.6" y="42.7">VREF</text>
<text x="93.6" y="42.7">GND</text>
<text x="93.8" y="47.7">VDD</text>
<text x="99.3" y="42.7">24</text>
<text x="99.3" y="47.7">23</text>
<text x="114" y="45.2">C</text>
<text x="53.6" y="52.8">R3</text>
<text x="79.6" y="52.8">3</text>
<text x="82.6" y="52.8">EA-</text>
<text x="92.6" y="52.8">OUTA</text>
<text x="99.3" y="52.8">22</text>
<text x="107.9" y="52.8">A</text>
<text x="118" y="49.4">V</text>
<text x="125.8" y="51.1">V</text>
<text x="173" y="51.1">V</text>
<text x="29.5" y="56.2">V</text>
<text x="58.5" y="56.8">C2</text>
<text x="65.8" y="54.1">C1</text>
<text x="72.6" y="56.2">R5</text>
<text x="79.6" y="57.9">4</text>
<text x="82.6" y="57.9">COMP</text>
<text x="92.6" y="57.9">OUTB</text>
<text x="99.3" y="57.9">21</text>
<text x="107.9" y="57.9">B</text>
<text x="118.5" y="57.9">A</text>
<text x="133.9" y="56.2">QA</text>
<text x="165.3" y="56.2">QC</text>
<text x="182.1" y="57.9">C</text>
<text x="43.1" y="61.3">R6</text>
<text x="46.9" y="60.4">R4</text>
<text x="51.1" y="61.2">C3</text>
<text x="65.7" y="62.9">C</text>
<text x="79.6" y="62.9">5</text>
<text x="82.6" y="62.9">SS/EN</text>
<text x="92.5" y="62.9">OUTC</text>
<text x="99.3" y="62.9">20</text>
<text x="107.9" y="62.9">C</text>
<text x="53.7" y="69.7">ENABLE</text>
<text x="65.7" y="67.6">R</text>
<text x="79.6" y="68">6</text>
<text x="82.6" y="68">DELAB</text>
<text x="92.5" y="68">OUTD</text>
<text x="99.3" y="68">19</text>
<text x="107.9" y="68">D</text>
<text x="125.8" y="69.7">V</text>
<text x="173" y="69.7">V</text>
<text x="65.6" y="72.7">R</text>
<text x="65.8" y="77.7">R</text>
<text x="79.6" y="73.1">7</text>
<text x="82.6" y="73.1">DELCD</text>
<text x="92.6" y="73.1">OUTE</text>
<text x="99.3" y="73.1">18</text>
<text x="107.9" y="73.1">E</text>
<text x="118.5" y="76.5">B</text>
<text x="133.9" y="74.8">QB</text>
<text x="165.3" y="74.8">QD</text>
<text x="182.1" y="76.5">D</text>
<text x="64.3" y="82.8">R</text>
<text x="79.6" y="78.1">8</text>
<text x="79.6" y="83.2">9</text>
<text x="82.6" y="83.2">TMIN</text>
<text x="82.6" y="78.1">DELEF</text>
<text x="92.6" y="83.2">SYNC</text>
<text x="92.7" y="78.1">OUTF</text>
<text x="99.3" y="78.1">17</text>
<text x="99.3" y="83.2">16</text>
<text x="107.9" y="78.1">F</text>
<text x="107.9" y="83.2">SYNC</text>
<text x="46" y="88.3">V</text>
<text x="56.9" y="84.9">R</text>
<text x="79.1" y="88.3">10</text>
<text x="82.6" y="88.3">RT</text>
<text x="95.2" y="88.3">CS</text>
<text x="99.3" y="88.3">15</text>
<text x="109.3" y="85.8">R</text>
<text x="188.9" y="84.1">V</text>
<text x="195.6" y="86.6">+</text>
<text x="64.6" y="91.2">R</text>
<text x="70.4" y="95.9">R</text>
<text x="79.1" y="93.3">11</text>
<text x="82.6" y="93.3">RSUM</text>
<text x="92.9" y="93.3">ADEL</text>
<text x="99.3" y="93.3">14</text>
<text x="106" y="95">R</text>
<text x="123.5" y="95">E</text>
<text x="128.6" y="90.8">UCC27324</text>
<text x="137.4" y="93.3">QE</text>
<text x="161" y="93.3">QF</text>
<text x="163.6" y="90.8">UCC27324</text>
<text x="177" y="95">F</text>
<text x="42.7" y="99.8">Voltage Current</text>
<text x="60.3" y="98.4">V</text>
<text x="79.1" y="98.4">12</text>
<text x="82.6" y="98.4">DCM</text>
<text x="90.5" y="98.4">ADELEF</text>
<text x="99.3" y="98.4">13</text>
<text x="118.6" y="101.8">R</text>
<text x="195.6" y="100.1">-</text>
<text x="46.7" y="102.1">Sense</text>
<text x="54.4" y="106.9">R7</text>
<text x="70.9" y="106.9">R</text>
<text x="78" y="106.9">R</text>
<text x="106.9" y="105.2">R</text>
<text x="177.1" y="109.4">V</text>
</g>
<g font-size="1.3" fill="#010202">
<text x="20.6" y="36.5">S</text>
<text x="61.4" y="39.1">REF</text>
<text x="115.4" y="45.8">VDD</text>
<text x="119.3" y="50.1">DD</text>
<text x="127" y="51.7">DD</text>
<text x="174.3" y="51.7">DD</text>
<text x="30.8" y="56.8">SENSE</text>
<text x="67.1" y="63.6">SS</text>
<text x="67.1" y="68.2">AB</text>
<text x="127" y="70.3">DD</text>
<text x="174.3" y="70.3">DD</text>
<text x="66.9" y="73.3">CD</text>
<text x="65.7" y="83.4">TMIN</text>
<text x="67.1" y="78.3">EF</text>
<text x="47.3" y="88.9">REF</text>
<text x="58.3" y="85.5">T</text>
<text x="110.7" y="86.4">A(hi)</text>
<text x="190.1" y="84.7">OUT</text>
<text x="66" y="91.9">SUM</text>
<text x="107.3" y="95.7">AEF(hi)</text>
<text x="61.6" y="99">REF</text>
<text x="71.7" y="96.5">DCM(hi)</text>
<text x="72.3" y="107.5">CS</text>
<text x="79.4" y="107.5">DCM</text>
<text x="108.2" y="105.8">AEF</text>
<text x="120" y="102.4">A</text>
<text x="178.3" y="110">SENSE</text>
</g>
</svg>
